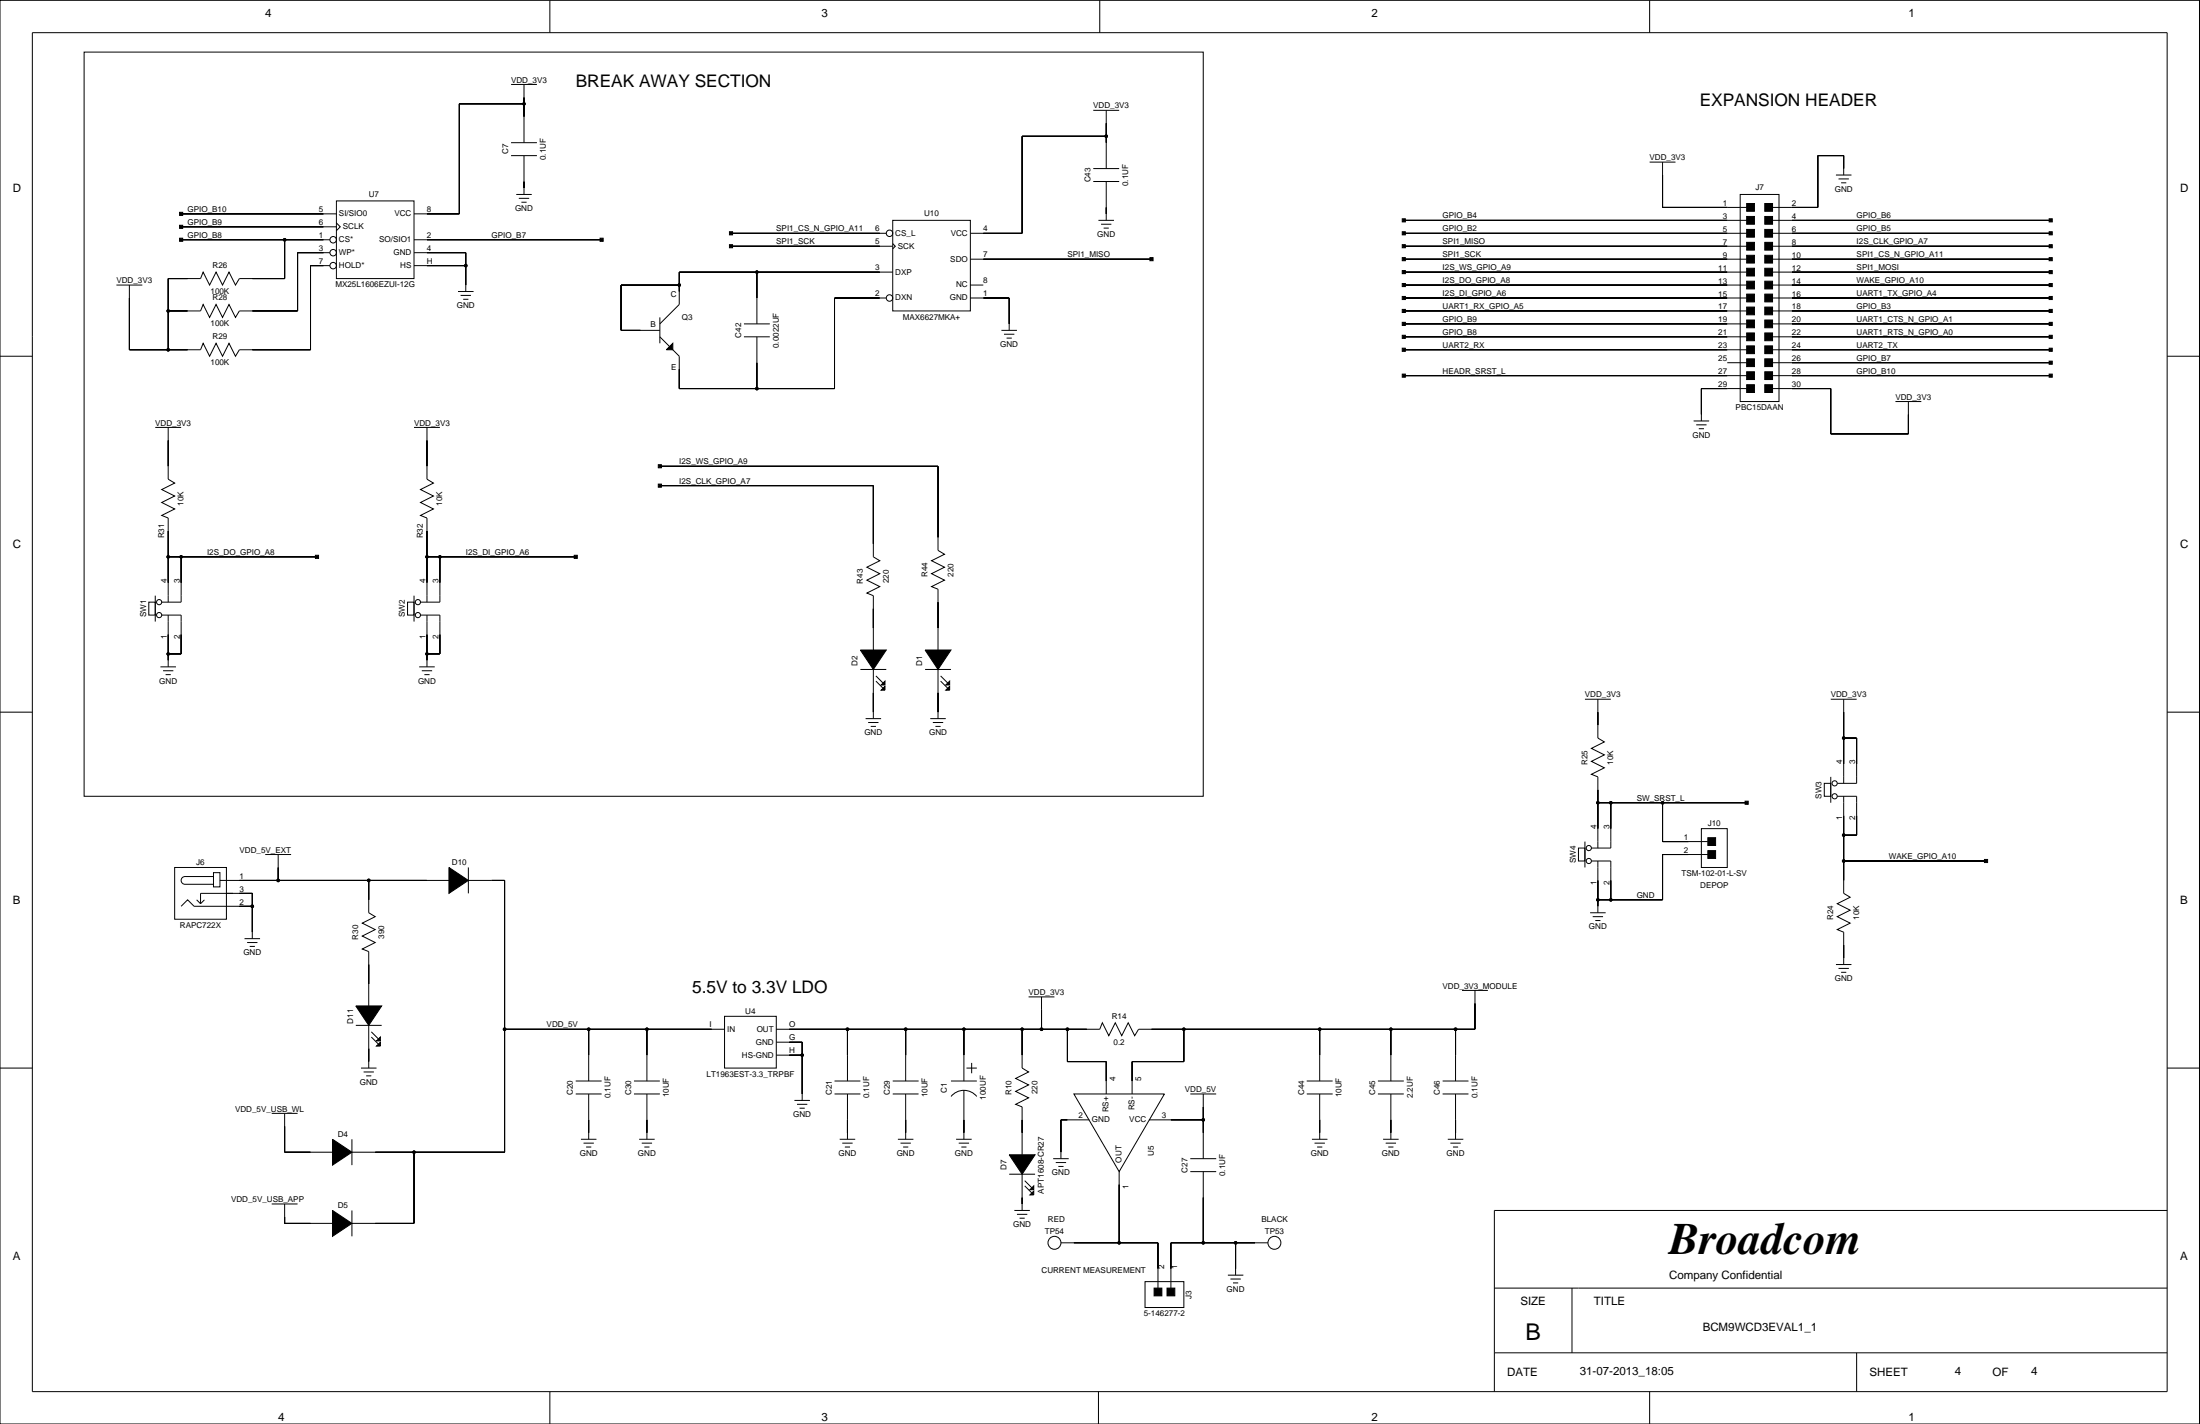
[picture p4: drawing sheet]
<svg xmlns="http://www.w3.org/2000/svg" width="432mm" height="279mm" viewBox="0 0 432 279" stroke-linecap="round" stroke-linejoin="round" font-family="sans-serif">
<g fill="none" stroke="#000" stroke-width=".2">
<path d="M0 .1h431.7v279.3h-431.7zM6.3 6.4h419.1v266.7h-419.1zM16.5 10.2h219.7v146h-219.7zM100.3 16.6h5.1M102.8 16.6v11.4M107.9 .1v6.3M215.9 .1v6.3M323.8 .1v6.3M66 39.4h15.3v15.3h-15.3zM100.3 30.5h5.1M100.3 28h5.1M101.3 38.2h3.1"/>
<path d="M101.8 38.9h2.1M102.3 39.7h1.1M102.8 20.4h-12.7v21.6h-8.8M102.8 30.5v7.7M214.6 35.6h5.1M214.6 33.1h5.1M214.6 21.6h5.1M217.1 26.7h-16.5v19.1h-10.1M217.1 21.6v11.5M217.1 35.6v7.6M323.8 31.8h5.1M326.3 31.8v8.9h16.5"/>
<path d="M341.6 38.2h7.6v40.6h-7.6zM360.3 34.3h3.1M360.9 35.1h2M361.4 35.9h1M361.9 34.3v-3.8h-5.1v10.2h-8.9M22.9 55.9h5M35.6 44.5h30.4M35.6 47h29.2M35.6 42h30.4M55.9 47v7.7h-8.9l-.8 1.2-1.3-2.5-1.2 2.5-1.3-2.5-1.3 2.5-1.2-2.5-.5 1.3h-6.4v13.9M64.8 49.6h-6.4v11.4h-11.4l-.8 1.3-1.3-2.6-1.2 2.6-1.3-2.6-1.3 2.6-1.2-2.6-.5 1.3h-6.4M64.8 52.1h-3.9v16.5h-13.9l-.8 1.3-1.3-2.5-1.2 2.5-1.3-2.5-1.3 2.5-1.2-2.5-.5 1.2h-14v-12.7"/>
<path d="M66 43.7l.8 .8-.8 .8M81.3 52.1h10.1M81.3 47h36.8M81.3 49.6h10.1v7.6M89.9 57.2h3M90.4 58h2M90.9 58.7h1M133.3 55.9h-11.4v8.9h7.6M143.5 45.8h30.5M143.5 48.3h31.7M148.6 53.4v10.1M174 58.5h-10.2v17.7h-30.5v-6.3l-3.8-3.8"/>
<path d="M175.2 43.2h15.3v17.8h-15.3zM175.2 47.8l.5 .5-.5 .5M175.2 53.4h-41.9v6.3l-3.8 3.8M190.5 55.9h2.5M190.5 58.5h7.6v6.3M190.5 50.9h35.5M215.6 43.2h3M216.1 44h2M216.6 44.8h1M275.5 55.9h67.3M275.5 45.8h67.3M275.5 58.5h67.3"/>
<path d="M275.5 48.3h67.3M275.5 50.9h67.3M275.5 53.4h67.3M275.5 43.2h67.3M347.9 55.9h54.6M347.9 45.8h54.6M347.9 58.5h54.6M347.9 48.3h54.6M347.9 50.9h54.6M347.9 53.4h54.6M347.9 43.2h54.6M0 69.9h6.3"/>
<path d="M129.5 62.3v5.1M146 63.5h5.1M146 66.1h5.1M148.6 66.1v10.1M196.6 64.8h3M197.1 65.6h2M197.6 66.3h1M275.5 61h67.3M275.5 63.5h67.3M275.5 66.1h67.3M275.5 68.6h67.3M275.5 73.7h67.3"/>
<path d="M339 71.2h3.8M342.8 76.2h-8.9v6.4M347.9 76.2h11.4v8.9h15.3v-6.3M347.9 61h54.6M347.9 63.5h54.6M347.9 66.1h54.6M347.9 68.6h54.6M347.9 71.2h54.6M347.9 73.7h54.6M372 78.8h5.1M425.4 69.9h6.3M30.5 83.9h5.1"/>
<path d="M33 83.9v10.1l1.3 .8-2.6 1.3 2.6 1.2-2.6 1.3 2.6 1.3-2.6 1.2 1.3 .5v16.5M81.3 83.9h5M83.8 83.9v10.1l1.3 .8-2.6 1.3 2.6 1.2-2.6 1.3 2.6 1.3-2.6 1.2 1.3 .5v16.5M129.5 95.3h41.9v14l1.3 .7-2.6 1.3 2.6 1.3-2.6 1.2 2.6 1.3-2.6 1.3 1.3 .5v10.6M129.5 91.5h54.6v16.5l1.3 .8-2.6 1.2 2.6 1.3-2.6 1.3 2.6 1.2-2.6 1.3 1.3 .5v11.9M332.4 82.6h3.1M332.9 83.4h2M333.4 84.1h1M29.2 118.1h1.3v2.6h-1.3zM30.5 116.9v5.1M33 109.3h29.2M35.6 109.3v8.8h-3.9"/>
<path d="M80 118.1h1.3v2.6h-1.3zM81.3 116.9v5.1M83.8 109.3h29.2M86.3 109.3v8.8h-3.8M0 139.7h6.3M31.5 130.8h3M31.7 120.7h3.9v7.6h-2.6M32 131.6h2M32.5 132.4h1M33 120.7v10.1M82.3 130.8h3M82.5 120.7h3.8v7.6h-2.5"/>
<path d="M82.8 131.6h2M83.3 132.4h1M83.8 120.7v10.1M168.9 131.4h5.1M171.4 131.4v9.6M171.9 132.6l1.5 1.5M171.9 133.6l1.5 1.6M181.6 131.4h5M184.1 131.4v9.6M184.6 132.6l1.5 1.5M184.6 133.6l1.5 1.6M311.1 137.2h5.1"/>
<path d="M313.6 137.2v7.6l1.3 .8-2.6 1.2 2.6 1.3-2.6 1.3 2.6 1.3-2.6 1.2 1.3 .5v14M359.3 137.2h5.1M361.9 137.2v16.5M425.4 139.7h6.3M169.9 141h3M170.4 141.8h2M170.9 142.5h1M182.6 141h3M183.1 141.8h2M183.6 142.5h1M313.6 157.5h29.2M316.2 157.5v8.9h-3.9"/>
<path d="M326.3 157.5v7.6h8.9M358.1 153.7h1.2v2.5h-1.2zM359.3 152.4v5.1M360.6 156.2h3.8v7.7h-2.5M361.9 156.2v19.1l1.2 .7-2.5 1.3 2.5 1.3-2.5 1.3 2.5 1.2-2.5 1.3 1.3 .5v6.4M361.9 144.8h2.5v8.9h-3.8M34.3 170.2h10.1v10.2h-10.1zM35.6 177.8l1.2-1.2 1.3 1.2h11.4M38.6 176.6l.8 .7M39.4 177.3v-2h10.1v8.9M40.1 176.6l-.7 .7M41.9 171.2h1.3v2.8h-1.3z"/>
<path d="M41.9 172h-5.6a.76 .76 0 0 0-.7 .7 .76 .76 0 0 0 .7 .8h5.6M43.2 172.7h44.9M52.1 167.7h5M54.6 167.7v5M72.4 172.7v6.4l1.2 .8-2.5 1.2 2.5 1.3-2.5 1.3 2.5 1.2-2.5 1.3 1.3 .5v10.7M91.9 172.7h7.1v53.4h-29.9M91.9 170.2v5.1M309.8 166.4h1.3v2.5h-1.3zM311.1 165.1v5.1M312.1 179.1h3M312.3 168.9h3.9v7.7M312.6 179.9h2"/>
<path d="M313.6 168.9v10.2M333.9 162.6h5.1v7.6h-5.1zM335.2 167.7h-8.9v8.9h-12.7M361.9 168.9h27.9M48 184.2h3M48.5 184.9h2M49 185.7h1M142.2 199.4h10.2v10.2h-10.2zM201.9 195.6h5.1M204.4 195.6v6.3M287 194.3h5M289.5 194.3v7.6h-66l-.8 1.3-1.3-2.5-1.2 2.5-1.3-2.5-1.3 2.5-1.2-2.5-.5 1.2h-63.5"/>
<path d="M313.1 180.6h1M360.3 189.3h3.1M360.9 190h2M361.4 190.8h1M0 209.6h6.3M53.3 218.5h5.1M55.9 218.5v7.6h9.4M69.8 201.2h5.1M70.8 209.6h3.1M71.4 210.3h2M71.9 211.1h1M72.4 201.2v8.4"/>
<path d="M72.9 202.5l1.5 1.5M72.9 203.5l1.5 1.5M99 201.9h43.2M113 214.6h5.1M113 212.1h5.1M115.5 201.9v10.2M115.5 214.6v8.9M124.4 214.6h5.1M124.4 212.1h5.1M127 201.9v10.2M127 214.6v8.9M152.4 207h5"/>
<path d="M152.4 204.5h5v11.4M155.9 215.9h3.1M156.4 216.7h2.1M156.9 217.4h1.1M163.8 214.6h5.1M163.8 212.1h5.1M166.3 201.9v10.2M166.3 214.6v8.9M175.2 214.6h5.1M175.2 212.1h5.1M177.8 201.9v10.2M177.8 214.6v8.9"/>
<path d="M186.6 212.1h5.1M186.7 215.1a3.3 3.3 0 0 1 5 0M189.2 201.9v10.2M189.2 213.9v9.6M189.7 209.6h2M190.7 208.6v2M200.6 201.9v7.7l1.3 .7-2.6 1.3 2.6 1.3-2.6 1.2 2.6 1.3-2.6 1.3 1.3 .5v9.4M209.5 201.9v6.4h7.6v6.3M210.8 214.6h17.7l-8.8 15.3zM213.8 219.7h-5.6v7.6M225.5 219.7h10.7M232.4 201.9v6.4h-10.2v6.3"/>
<path d="M233.6 214.6h5.1M236.2 214.6v12.7M256.5 214.6h5.1M256.5 212.1h5.1M259 201.9v10.2M259 214.6v8.9M270.4 214.6h5.1M270.4 212.1h5.1M273 201.9v10.2M273 214.6v8.9M283.1 214.6h5.1M283.1 212.1h5.1"/>
<path d="M285.7 201.9v10.2M285.7 214.6v8.9M425.4 209.6h6.3M53.3 236.2h5.1M55.9 236.2v3.8h9.4M69.1 223.5v5.1M69.1 237.5v5.1M81.3 226.1v13.9h-12.2M114 223.5h3.1M114.5 224.3h2.1M115 225.1h1.1M125.4 223.5h3.1"/>
<path d="M126 224.3h2M126.5 225.1h1M164.8 223.5h3.1M165.3 224.3h2M165.8 225.1h1M176.2 223.5h3.1M176.7 224.3h2.1M177.3 225.1h1M187.7 223.5h3M188.2 224.3h2M188.7 225.1h1M198.1 230.4h5.1"/>
<path d="M199.1 237.5h3M199.6 238.3h2M200.1 239h1M200.6 230.4v7.1M201.1 231.7l1.5 1.5M201.1 232.7l1.5 1.5M206.7 227.3h3.1M207.2 228.1h2M207.7 228.9h1M219.7 229.9v13.9M233.6 227.3h5.1M233.6 229.9h5.1"/>
<path d="M236.2 229.9v13.9M257.5 223.5h3M258 224.3h2M258.5 225.1h1M271.5 223.5h3M272 224.3h2M272.5 225.1h1M284.2 223.5h3M284.7 224.3h2M285.2 225.1h1M425.4 237.5h-132.1v35.6M203.2 243.8h.1"/>
<path d="M204.4 243.8h.1M205.7 246.4h.1M207 245.1h.1M207 243.8h.1M208.2 243.8h19.1v8.9M224.7 251.5h7.7v5h-7.7zM241 250.2h3M241.5 251h2M242 251.7h1M242.5 243.8v6.4M248.9 243.8h-19.1v8.9M250.1 245.1h.1"/>
<path d="M250.1 243.8h.1M251.4 246.4h.1M252.7 243.8h.1M253.9 243.8h.1M293.3 252.7h132.1M308.5 252.7v12.7M107.9 273.1v6.3M215.6 273.1v6.3M293.3 265.4h132.1M323.8 273.1v6.3M364.4 265.4v7.7"/>
<circle cx="102.8" cy="20.4" r=".25"/>
<circle cx="217.1" cy="26.7" r=".25"/>
<circle cx="55.9" cy="47" r=".25"/>
<circle cx="65.4" cy="47" r=".63"/>
<circle cx="65.4" cy="52.1" r=".63"/>
<circle cx="65.4" cy="49.6" r=".63"/>
<circle cx="91.4" cy="52.1" r=".25"/>
<circle cx="133.3" cy="55.9" r=".25"/>
<circle cx="148.6" cy="53.4" r=".25"/>
<circle cx="174.6" cy="58.5" r=".63"/>
<circle cx="174.6" cy="45.8" r=".63"/>
<circle cx="33" cy="68.6" r=".25"/>
<circle cx="33" cy="61" r=".25"/>
<circle cx="148.6" cy="76.2" r=".25"/>
<circle cx="31.2" cy="118.1" r=".51"/>
<circle cx="33" cy="109.3" r=".25"/>
<circle cx="35.6" cy="109.3" r=".25"/>
<circle cx="82" cy="118.1" r=".51"/>
<circle cx="83.8" cy="109.3" r=".25"/>
<circle cx="86.3" cy="109.3" r=".25"/>
<circle cx="31.2" cy="120.7" r=".51"/>
<circle cx="33" cy="128.3" r=".25"/>
<circle cx="82" cy="120.7" r=".51"/>
<circle cx="83.8" cy="128.3" r=".25"/>
<circle cx="313.6" cy="157.5" r=".25"/>
<circle cx="316.2" cy="157.5" r=".25"/>
<circle cx="326.3" cy="157.5" r=".25"/>
<circle cx="360.1" cy="156.2" r=".51"/>
<circle cx="360.1" cy="153.7" r=".51"/>
<circle cx="361.9" cy="144.8" r=".25"/>
<circle cx="49.5" cy="177.8" r=".25"/>
<circle cx="54.6" cy="172.7" r=".25"/>
<circle cx="72.4" cy="172.7" r=".25"/>
<circle cx="311.8" cy="166.4" r=".51"/>
<circle cx="311.8" cy="168.9" r=".51"/>
<circle cx="313.6" cy="176.6" r=".25"/>
<circle cx="316.2" cy="176.6" r=".25"/>
<circle cx="361.9" cy="168.9" r=".25"/>
<circle cx="361.9" cy="163.9" r=".25"/>
<circle cx="99" cy="201.9" r=".25"/>
<circle cx="115.5" cy="201.9" r=".25"/>
<circle cx="127" cy="201.9" r=".25"/>
<circle cx="157.4" cy="207" r=".25"/>
<circle cx="166.3" cy="201.9" r=".25"/>
<circle cx="177.8" cy="201.9" r=".25"/>
<circle cx="189.2" cy="201.9" r=".25"/>
<circle cx="200.6" cy="201.9" r=".25"/>
<circle cx="204.4" cy="201.9" r=".25"/>
<circle cx="209.5" cy="201.9" r=".25"/>
<circle cx="232.4" cy="201.9" r=".25"/>
<circle cx="236.2" cy="219.7" r=".25"/>
<circle cx="259" cy="201.9" r=".25"/>
<circle cx="273" cy="201.9" r=".25"/>
<circle cx="285.7" cy="201.9" r=".25"/>
<circle cx="81.3" cy="226.1" r=".25"/>
<circle cx="207" cy="243.8" r="1.27"/>
<circle cx="219.7" cy="243.8" r=".25"/>
<circle cx="236.2" cy="243.8" r=".25"/>
<circle cx="242.5" cy="243.8" r=".25"/>
<circle cx="250.1" cy="243.8" r="1.27"/>
</g>
<g fill="#000" stroke="#000" stroke-width=".2">
<path d="M102.8 19.1v1.3z" fill-rule="evenodd"/>
<path d="M90.1 20.4v21.6z" fill-rule="evenodd"/>
<path d="M102.8 20.4v2.5z" fill-rule="evenodd"/>
<path d="M90.1 20.4h12.7z" fill-rule="evenodd"/>
<path d="M102.8 35.6v1.3z" fill-rule="evenodd"/>
<path d="M200.6 26.7v19.1z" fill-rule="evenodd"/>
<path d="M217.1 26.7v1.3z" fill-rule="evenodd"/>
<path d="M200.6 26.7h16.5z" fill-rule="evenodd"/>
<path d="M217.1 24.2v2.5z" fill-rule="evenodd"/>
<path d="M326.3 34.3v6.4z" fill-rule="evenodd"/>
<path d="M356.8 30.5v10.2z" fill-rule="evenodd"/>
<path d="M356.8 30.5h5.1z" fill-rule="evenodd"/>
<path d="M361.9 30.5v2.6z" fill-rule="evenodd"/>
<path d="M25.4 58.5v10.1z" fill-rule="evenodd"/>
<path d="M33 54.7v6.3z" fill-rule="evenodd"/>
<path d="M35.2 46.7h.7v.6h-.7z" fill-rule="evenodd"/>
<path d="M35.2 44.2h.7v.6h-.7z" fill-rule="evenodd"/>
<path d="M35.2 41.7h.7v.6h-.7z" fill-rule="evenodd"/>
<path d="M33 54.7h3.8z" fill-rule="evenodd"/>
<path d="M55.9 47v7.7z" fill-rule="evenodd"/>
<path d="M49.5 54.7h6.4z" fill-rule="evenodd"/>
<path d="M35.6 47h20.3z" fill-rule="evenodd"/>
<path d="M58.4 49.6v11.4z" fill-rule="evenodd"/>
<path d="M60.9 52.1v16.5z" fill-rule="evenodd"/>
<path d="M60.9 52.1h2.6z" fill-rule="evenodd"/>
<path d="M58.4 49.6h5.1z" fill-rule="evenodd"/>
<path d="M55.9 47h7.6z" fill-rule="evenodd"/>
<path d="M35.6 44.5h27.9z" fill-rule="evenodd"/>
<path d="M35.6 42h27.9z" fill-rule="evenodd"/>
<path d="M83.8 42h6.3z" fill-rule="evenodd"/>
<path d="M83.8 49.6h7.6z" fill-rule="evenodd"/>
<path d="M91.4 49.6v2.5z" fill-rule="evenodd"/>
<path d="M83.8 52.1h7.6z" fill-rule="evenodd"/>
<path d="M91.4 52.1v3.8z" fill-rule="evenodd"/>
<path d="M117.8 46.7h.6v.6h-.6z" fill-rule="evenodd"/>
<path d="M83.8 47h34.3z" fill-rule="evenodd"/>
<path d="M121.9 55.9v8.9z" fill-rule="evenodd"/>
<path d="M121.9 55.9h11.4z" fill-rule="evenodd"/>
<path d="M133.3 55.9v1.3z" fill-rule="evenodd"/>
<path d="M133.3 53.4v2.5z" fill-rule="evenodd"/>
<path d="M143.2 45.5h.6v.6h-.6z" fill-rule="evenodd"/>
<path d="M143.2 48h.6v.6h-.6z" fill-rule="evenodd"/>
<path d="M148.6 53.4v5.1z" fill-rule="evenodd"/>
<path d="M133.3 53.4h15.3z" fill-rule="evenodd"/>
<path d="M163.8 58.5v17.7z" fill-rule="evenodd"/>
<path d="M148.6 53.4h24.1z" fill-rule="evenodd"/>
<path d="M163.8 58.5h8.9z" fill-rule="evenodd"/>
<path d="M143.5 45.8h29.2z" fill-rule="evenodd"/>
<path d="M143.5 48.3h29.2z" fill-rule="evenodd"/>
<path d="M193 58.5h5.1z" fill-rule="evenodd"/>
<path d="M198.1 58.5v5z" fill-rule="evenodd"/>
<path d="M193 45.8h7.6z" fill-rule="evenodd"/>
<path d="M217.1 40.7v1.3z" fill-rule="evenodd"/>
<path d="M225.7 50.5h.6v.7h-.6z" fill-rule="evenodd"/>
<path d="M193 50.9h33z" fill-rule="evenodd"/>
<path d="M275.2 55.6h.6v.6h-.6z" fill-rule="evenodd"/>
<path d="M275.2 45.5h.6v.6h-.6z" fill-rule="evenodd"/>
<path d="M275.2 42.9h.6v.6h-.6z" fill-rule="evenodd"/>
<path d="M275.2 50.5h.6v.7h-.6z" fill-rule="evenodd"/>
<path d="M275.2 48h.6v.6h-.6z" fill-rule="evenodd"/>
<path d="M275.2 53.1h.6v.6h-.6z" fill-rule="evenodd"/>
<path d="M275.2 58.2h.6v.6h-.6z" fill-rule="evenodd"/>
<path d="M326.3 40.7h12.7z" fill-rule="evenodd"/>
<path d="M275.5 55.9h63.5z" fill-rule="evenodd"/>
<path d="M275.5 45.8h63.5z" fill-rule="evenodd"/>
<path d="M275.5 43.2h63.5z" fill-rule="evenodd"/>
<path d="M275.5 50.9h63.5z" fill-rule="evenodd"/>
<path d="M275.5 48.3h63.5z" fill-rule="evenodd"/>
<path d="M275.5 53.4h63.5z" fill-rule="evenodd"/>
<path d="M275.5 58.5h63.5z" fill-rule="evenodd"/>
<path d="M342.8 57.7h1.5v1.5h-1.5z" fill-rule="evenodd"/>
<path d="M342.8 55.2h1.5v1.5h-1.5z" fill-rule="evenodd"/>
<path d="M342.8 52.6h1.5v1.6h-1.5z" fill-rule="evenodd"/>
<path d="M342.8 50.1h1.5v1.5h-1.5z" fill-rule="evenodd"/>
<path d="M342.8 45h1.5v1.5h-1.5z" fill-rule="evenodd"/>
<path d="M342.8 47.6h1.5v1.5h-1.5z" fill-rule="evenodd"/>
<path d="M342.8 39.9h1.5v1.6h-1.5z" fill-rule="evenodd"/>
<path d="M342.8 42.5h1.5v1.5h-1.5z" fill-rule="evenodd"/>
<path d="M346.4 57.7h1.5v1.5h-1.5z" fill-rule="evenodd"/>
<path d="M346.4 55.2h1.5v1.5h-1.5z" fill-rule="evenodd"/>
<path d="M346.4 52.6h1.5v1.6h-1.5z" fill-rule="evenodd"/>
<path d="M346.4 50.1h1.5v1.5h-1.5z" fill-rule="evenodd"/>
<path d="M346.4 45h1.5v1.5h-1.5z" fill-rule="evenodd"/>
<path d="M346.4 47.6h1.5v1.5h-1.5z" fill-rule="evenodd"/>
<path d="M346.4 39.9h1.5v1.6h-1.5z" fill-rule="evenodd"/>
<path d="M346.4 42.5h1.5v1.5h-1.5z" fill-rule="evenodd"/>
<path d="M351.7 40.7h5.1z" fill-rule="evenodd"/>
<path d="M402.2 58.2h.6v.6h-.6z" fill-rule="evenodd"/>
<path d="M402.2 45.5h.6v.6h-.6z" fill-rule="evenodd"/>
<path d="M402.2 42.9h.6v.6h-.6z" fill-rule="evenodd"/>
<path d="M402.2 53.1h.6v.6h-.6z" fill-rule="evenodd"/>
<path d="M402.2 50.5h.6v.7h-.6z" fill-rule="evenodd"/>
<path d="M402.2 55.6h.6v.6h-.6z" fill-rule="evenodd"/>
<path d="M402.2 48h.6v.6h-.6z" fill-rule="evenodd"/>
<path d="M351.7 58.5h50.8z" fill-rule="evenodd"/>
<path d="M351.7 45.8h50.8z" fill-rule="evenodd"/>
<path d="M351.7 43.2h50.8z" fill-rule="evenodd"/>
<path d="M351.7 53.4h50.8z" fill-rule="evenodd"/>
<path d="M351.7 50.9h50.8z" fill-rule="evenodd"/>
<path d="M351.7 55.9h50.8z" fill-rule="evenodd"/>
<path d="M351.7 48.3h50.8z" fill-rule="evenodd"/>
<path d="M25.4 68.6h7.6z" fill-rule="evenodd"/>
<path d="M33 61v7.6z" fill-rule="evenodd"/>
<path d="M33 68.6h3.8z" fill-rule="evenodd"/>
<path d="M33 61h3.8z" fill-rule="evenodd"/>
<path d="M49.5 61h8.9z" fill-rule="evenodd"/>
<path d="M49.5 68.6h11.4z" fill-rule="evenodd"/>
<path d="M121.9 64.8h3.8z" fill-rule="evenodd"/>
<path d="M132.1 67.4v1.2h-1.3z" fill-rule="evenodd"/>
<path d="M133.3 72.4v3.8z" fill-rule="evenodd"/>
<path d="M148.6 71.2v5z" fill-rule="evenodd"/>
<path d="M133.3 76.2h15.3z" fill-rule="evenodd"/>
<path d="M148.6 76.2h15.2z" fill-rule="evenodd"/>
<path d="M275.2 60.7h.6v.6h-.6z" fill-rule="evenodd"/>
<path d="M275.2 65.8h.6v.6h-.6z" fill-rule="evenodd"/>
<path d="M275.2 63.2h.6v.7h-.6z" fill-rule="evenodd"/>
<path d="M275.2 73.4h.6v.6h-.6z" fill-rule="evenodd"/>
<path d="M275.2 68.3h.6v.6h-.6z" fill-rule="evenodd"/>
<path d="M333.9 76.2v5.1z" fill-rule="evenodd"/>
<path d="M333.9 76.2h5.1z" fill-rule="evenodd"/>
<path d="M275.5 61h63.5z" fill-rule="evenodd"/>
<path d="M275.5 66.1h63.5z" fill-rule="evenodd"/>
<path d="M275.5 63.5h63.5z" fill-rule="evenodd"/>
<path d="M275.5 73.7h63.5z" fill-rule="evenodd"/>
<path d="M275.5 68.6h63.5z" fill-rule="evenodd"/>
<path d="M342.8 75.5h1.5v1.5h-1.5z" fill-rule="evenodd"/>
<path d="M342.8 72.9h1.5v1.6h-1.5z" fill-rule="evenodd"/>
<path d="M342.8 70.4h1.5v1.5h-1.5z" fill-rule="evenodd"/>
<path d="M342.8 67.9h1.5v1.5h-1.5z" fill-rule="evenodd"/>
<path d="M342.8 65.3h1.5v1.6h-1.5z" fill-rule="evenodd"/>
<path d="M342.8 62.8h1.5v1.5h-1.5z" fill-rule="evenodd"/>
<path d="M342.8 60.2h1.5v1.6h-1.5z" fill-rule="evenodd"/>
<path d="M346.4 75.5h1.5v1.5h-1.5z" fill-rule="evenodd"/>
<path d="M346.4 72.9h1.5v1.6h-1.5z" fill-rule="evenodd"/>
<path d="M346.4 70.4h1.5v1.5h-1.5z" fill-rule="evenodd"/>
<path d="M346.4 67.9h1.5v1.5h-1.5z" fill-rule="evenodd"/>
<path d="M346.4 65.3h1.5v1.6h-1.5z" fill-rule="evenodd"/>
<path d="M346.4 62.8h1.5v1.5h-1.5z" fill-rule="evenodd"/>
<path d="M346.4 60.2h1.5v1.6h-1.5z" fill-rule="evenodd"/>
<path d="M351.7 76.2h7.6z" fill-rule="evenodd"/>
<path d="M359.3 76.2v8.9z" fill-rule="evenodd"/>
<path d="M402.2 68.3h.6v.6h-.6z" fill-rule="evenodd"/>
<path d="M402.2 70.9h.6v.6h-.6z" fill-rule="evenodd"/>
<path d="M402.2 73.4h.6v.6h-.6z" fill-rule="evenodd"/>
<path d="M402.2 60.7h.6v.6h-.6z" fill-rule="evenodd"/>
<path d="M402.2 63.2h.6v.7h-.6z" fill-rule="evenodd"/>
<path d="M402.2 65.8h.6v.6h-.6z" fill-rule="evenodd"/>
<path d="M351.7 68.6h50.8z" fill-rule="evenodd"/>
<path d="M351.7 71.2h50.8z" fill-rule="evenodd"/>
<path d="M351.7 73.7h50.8z" fill-rule="evenodd"/>
<path d="M351.7 61h50.8z" fill-rule="evenodd"/>
<path d="M351.7 63.5h50.8z" fill-rule="evenodd"/>
<path d="M351.7 66.1h50.8z" fill-rule="evenodd"/>
<path d="M33 86.4v5.1z" fill-rule="evenodd"/>
<path d="M83.8 86.4v5.1z" fill-rule="evenodd"/>
<path d="M129.2 91.2h.6v.6h-.6z" fill-rule="evenodd"/>
<path d="M129.2 95h.6v.6h-.6z" fill-rule="evenodd"/>
<path d="M171.4 95.3v11.4z" fill-rule="evenodd"/>
<path d="M129.5 95.3h41.9z" fill-rule="evenodd"/>
<path d="M184.1 91.5v13.9z" fill-rule="evenodd"/>
<path d="M129.5 91.5h54.6z" fill-rule="evenodd"/>
<path d="M374.6 81.3v3.8z" fill-rule="evenodd"/>
<path d="M359.3 85.1h15.3z" fill-rule="evenodd"/>
<path d="M33 104.2v5.1z" fill-rule="evenodd"/>
<path d="M33 109.3v5z" fill-rule="evenodd"/>
<path d="M33 109.3h2.6z" fill-rule="evenodd"/>
<path d="M35.6 109.3v5z" fill-rule="evenodd"/>
<path d="M61.9 109h.6v.6h-.6z" fill-rule="evenodd"/>
<path d="M35.6 109.3h26.6z" fill-rule="evenodd"/>
<path d="M83.8 104.2v5.1z" fill-rule="evenodd"/>
<path d="M83.8 109.3v5z" fill-rule="evenodd"/>
<path d="M86.3 109.3v5z" fill-rule="evenodd"/>
<path d="M83.8 109.3h2.5z" fill-rule="evenodd"/>
<path d="M112.7 109h.6v.6h-.6z" fill-rule="evenodd"/>
<path d="M86.3 109.3h26.7z" fill-rule="evenodd"/>
<path d="M171.4 119.4v3.8z" fill-rule="evenodd"/>
<path d="M184.1 118.1v5.1z" fill-rule="evenodd"/>
<path d="M33 124.5v3.8z" fill-rule="evenodd"/>
<path d="M33 128.3v1.3z" fill-rule="evenodd"/>
<path d="M33 128.3h2.6z" fill-rule="evenodd"/>
<path d="M35.6 124.5v3.8z" fill-rule="evenodd"/>
<path d="M83.8 124.5v3.8z" fill-rule="evenodd"/>
<path d="M83.8 128.3v1.3z" fill-rule="evenodd"/>
<path d="M86.3 124.5v3.8z" fill-rule="evenodd"/>
<path d="M83.8 128.3h2.5z" fill-rule="evenodd"/>
<path d="M168.9 127.5h5.1l-2.6 3.9z" fill-rule="evenodd"/>
<path d="M171.4 135.9v3.8z" fill-rule="evenodd"/>
<path d="M172.9 135.4l.8-.7v.7z" fill-rule="evenodd"/>
<path d="M172.9 134.4l.8-.8v.8z" fill-rule="evenodd"/>
<path d="M181.6 127.5h5l-2.5 3.9z" fill-rule="evenodd"/>
<path d="M184.1 135.9v3.8z" fill-rule="evenodd"/>
<path d="M186.4 134.7v.7h-.8z" fill-rule="evenodd"/>
<path d="M186.4 133.6v.8h-.8z" fill-rule="evenodd"/>
<path d="M313.6 139.7v2.6z" fill-rule="evenodd"/>
<path d="M361.9 139.7v5.1z" fill-rule="evenodd"/>
<path d="M313.6 155v2.5z" fill-rule="evenodd"/>
<path d="M313.6 157.5v5.1z" fill-rule="evenodd"/>
<path d="M313.6 157.5h2.6z" fill-rule="evenodd"/>
<path d="M316.2 157.5v5.1z" fill-rule="evenodd"/>
<path d="M326.3 157.5v7.6z" fill-rule="evenodd"/>
<path d="M316.2 157.5h10.1z" fill-rule="evenodd"/>
<path d="M342.5 157.2h.6v.6h-.6z" fill-rule="evenodd"/>
<path d="M326.3 157.5h16.5z" fill-rule="evenodd"/>
<path d="M361.9 144.8v5.1z" fill-rule="evenodd"/>
<path d="M364.4 144.8v5.1z" fill-rule="evenodd"/>
<path d="M361.9 144.8h2.5z" fill-rule="evenodd"/>
<path d="M47 175.3h2.5z" fill-rule="evenodd"/>
<path d="M49.5 175.3v2.5z" fill-rule="evenodd"/>
<path d="M47 177.8h2.5z" fill-rule="evenodd"/>
<path d="M49.5 177.8v5.1z" fill-rule="evenodd"/>
<path d="M47 172.7h7.6z" fill-rule="evenodd"/>
<path d="M54.6 170.2v2.5z" fill-rule="evenodd"/>
<path d="M72.4 172.7v3.9z" fill-rule="evenodd"/>
<path d="M54.6 172.7h17.8z" fill-rule="evenodd"/>
<path d="M72.4 172.7h11.4z" fill-rule="evenodd"/>
<path d="M88.1 170.2l3.8 2.5-3.8 2.6z" fill-rule="evenodd"/>
<path d="M96.5 172.7h2.5z" fill-rule="evenodd"/>
<path d="M99 172.7v29.2z" fill-rule="evenodd"/>
<path d="M313.6 176.6v1.2z" fill-rule="evenodd"/>
<path d="M313.6 172.7v3.9z" fill-rule="evenodd"/>
<path d="M316.2 172.7v3.9z" fill-rule="evenodd"/>
<path d="M313.6 176.6h2.6z" fill-rule="evenodd"/>
<path d="M326.3 167.7v8.9z" fill-rule="evenodd"/>
<path d="M316.2 176.6h10.1z" fill-rule="evenodd"/>
<path d="M326.3 167.7h5.1z" fill-rule="evenodd"/>
<path d="M326.3 165.1h5.1z" fill-rule="evenodd"/>
<path d="M335.2 166.9h1.5v1.5h-1.5z" fill-rule="evenodd"/>
<path d="M335.2 164.4h1.5v1.5h-1.5z" fill-rule="evenodd"/>
<path d="M361.9 168.9v3.8z" fill-rule="evenodd"/>
<path d="M361.9 163.9v5z" fill-rule="evenodd"/>
<path d="M361.9 160v3.9z" fill-rule="evenodd"/>
<path d="M361.9 163.9h2.5z" fill-rule="evenodd"/>
<path d="M364.4 160v3.9z" fill-rule="evenodd"/>
<path d="M389.5 168.6h.6v.6h-.6z" fill-rule="evenodd"/>
<path d="M361.9 168.9h27.9z" fill-rule="evenodd"/>
<path d="M69.8 197.4h5.1l-2.5 3.8z" fill-rule="evenodd"/>
<path d="M72.4 189.3v3.8z" fill-rule="evenodd"/>
<path d="M204.4 198.1v3.8z" fill-rule="evenodd"/>
<path d="M289.5 196.9v5z" fill-rule="evenodd"/>
<path d="M361.9 185.4v2.6z" fill-rule="evenodd"/>
<path d="M72.4 205.8v2.5z" fill-rule="evenodd"/>
<path d="M74.7 204.5v.7h-.8z" fill-rule="evenodd"/>
<path d="M73.9 204.2l.8-.7v.7z" fill-rule="evenodd"/>
<path d="M99 201.9v24.2z" fill-rule="evenodd"/>
<path d="M115.5 219.7v2.6z" fill-rule="evenodd"/>
<path d="M115.5 201.9v5.1z" fill-rule="evenodd"/>
<path d="M99 201.9h16.5z" fill-rule="evenodd"/>
<path d="M127 219.7v2.6z" fill-rule="evenodd"/>
<path d="M127 201.9v5.1z" fill-rule="evenodd"/>
<path d="M115.5 201.9h11.5z" fill-rule="evenodd"/>
<path d="M127 201.9h12.7z" fill-rule="evenodd"/>
<path d="M154.9 204.5h2.5z" fill-rule="evenodd"/>
<path d="M157.4 204.5v2.5z" fill-rule="evenodd"/>
<path d="M154.9 207h2.5z" fill-rule="evenodd"/>
<path d="M157.4 207v7.6z" fill-rule="evenodd"/>
<path d="M154.9 201.9h11.4z" fill-rule="evenodd"/>
<path d="M166.3 201.9v5.1z" fill-rule="evenodd"/>
<path d="M166.3 219.7v2.6z" fill-rule="evenodd"/>
<path d="M177.8 201.9v5.1z" fill-rule="evenodd"/>
<path d="M166.3 201.9h11.5z" fill-rule="evenodd"/>
<path d="M177.8 219.7v2.6z" fill-rule="evenodd"/>
<path d="M189.2 201.9v5.1z" fill-rule="evenodd"/>
<path d="M177.8 201.9h11.4z" fill-rule="evenodd"/>
<path d="M189.2 219.7v2.6z" fill-rule="evenodd"/>
<path d="M189.2 201.9h11.4z" fill-rule="evenodd"/>
<path d="M200.6 201.9v5.1z" fill-rule="evenodd"/>
<path d="M200.6 219.7v2.6z" fill-rule="evenodd"/>
<path d="M200.6 201.9h3.8z" fill-rule="evenodd"/>
<path d="M208.2 219.7v6.4z" fill-rule="evenodd"/>
<path d="M209.5 201.9v6.4z" fill-rule="evenodd"/>
<path d="M204.4 201.9h5.1z" fill-rule="evenodd"/>
<path d="M208.2 219.7h1.3z" fill-rule="evenodd"/>
<path d="M209.5 201.9h3.8z" fill-rule="evenodd"/>
<path d="M217.1 208.3v3.8z" fill-rule="evenodd"/>
<path d="M209.5 208.3h7.6z" fill-rule="evenodd"/>
<path d="M222.2 208.3v3.8z" fill-rule="evenodd"/>
<path d="M222.2 208.3h10.2z" fill-rule="evenodd"/>
<path d="M232.4 201.9v6.4z" fill-rule="evenodd"/>
<path d="M226 201.9h6.4z" fill-rule="evenodd"/>
<path d="M236.2 219.7v2.6z" fill-rule="evenodd"/>
<path d="M229.8 219.7h6.4z" fill-rule="evenodd"/>
<path d="M236.2 217.2v2.5z" fill-rule="evenodd"/>
<path d="M259 219.7v2.6z" fill-rule="evenodd"/>
<path d="M259 201.9v5.1z" fill-rule="evenodd"/>
<path d="M232.4 201.9h26.6z" fill-rule="evenodd"/>
<path d="M273 219.7v2.6z" fill-rule="evenodd"/>
<path d="M273 201.9v5.1z" fill-rule="evenodd"/>
<path d="M259 201.9h14z" fill-rule="evenodd"/>
<path d="M285.7 219.7v2.6z" fill-rule="evenodd"/>
<path d="M285.7 201.9v5.1z" fill-rule="evenodd"/>
<path d="M273 201.9h12.7z" fill-rule="evenodd"/>
<path d="M285.7 201.9h3.8z" fill-rule="evenodd"/>
<path d="M55.9 221v5.1z" fill-rule="evenodd"/>
<path d="M55.9 238.8v1.2z" fill-rule="evenodd"/>
<path d="M55.9 226.1h5z" fill-rule="evenodd"/>
<path d="M65.3 223.5l3.8 2.6-3.8 2.5z" fill-rule="evenodd"/>
<path d="M65.3 237.5l3.8 2.5-3.8 2.6z" fill-rule="evenodd"/>
<path d="M73.6 226.1h7.7z" fill-rule="evenodd"/>
<path d="M81.3 226.1v13.9z" fill-rule="evenodd"/>
<path d="M81.3 226.1h17.7z" fill-rule="evenodd"/>
<path d="M198.1 226.6h5.1l-2.6 3.8z" fill-rule="evenodd"/>
<path d="M200.6 235v1.2z" fill-rule="evenodd"/>
<path d="M202.1 234.5l.8-.8v.8z" fill-rule="evenodd"/>
<path d="M202.9 232.7v.7h-.8z" fill-rule="evenodd"/>
<path d="M219.7 232.4v11.4z" fill-rule="evenodd"/>
<path d="M236.2 235v8.8z" fill-rule="evenodd"/>
<path d="M55.9 240h5z" fill-rule="evenodd"/>
<path d="M73.6 240h7.7z" fill-rule="evenodd"/>
<path d="M210.8 243.8h8.9z" fill-rule="evenodd"/>
<path d="M226.5 252.7h1.5v1.6h-1.5z" fill-rule="evenodd"/>
<path d="M227.3 243.8v5.1z" fill-rule="evenodd"/>
<path d="M219.7 243.8h7.6z" fill-rule="evenodd"/>
<path d="M229.1 252.7h1.5v1.6h-1.5z" fill-rule="evenodd"/>
<path d="M229.8 243.8v5.1z" fill-rule="evenodd"/>
<path d="M229.8 243.8h6.4z" fill-rule="evenodd"/>
<path d="M242.5 243.8v5.1z" fill-rule="evenodd"/>
<path d="M236.2 243.8h6.3z" fill-rule="evenodd"/>
<path d="M242.5 243.8h3.8z" fill-rule="evenodd"/>
<circle cx="102.8" cy="20.4" r=".25"/>
<circle cx="217.1" cy="26.7" r=".25"/>
<circle cx="55.9" cy="47" r=".25"/>
<circle cx="91.4" cy="52.1" r=".25"/>
<circle cx="133.3" cy="55.9" r=".25"/>
<circle cx="148.6" cy="53.4" r=".25"/>
<circle cx="33" cy="68.6" r=".25"/>
<circle cx="33" cy="61" r=".25"/>
<circle cx="148.6" cy="76.2" r=".25"/>
<circle cx="33" cy="109.3" r=".25"/>
<circle cx="35.6" cy="109.3" r=".25"/>
<circle cx="83.8" cy="109.3" r=".25"/>
<circle cx="86.3" cy="109.3" r=".25"/>
<circle cx="33" cy="128.3" r=".25"/>
<circle cx="83.8" cy="128.3" r=".25"/>
<circle cx="313.6" cy="157.5" r=".25"/>
<circle cx="316.2" cy="157.5" r=".25"/>
<circle cx="326.3" cy="157.5" r=".25"/>
<circle cx="361.9" cy="144.8" r=".25"/>
<circle cx="49.5" cy="177.8" r=".25"/>
<circle cx="54.6" cy="172.7" r=".25"/>
<circle cx="72.4" cy="172.7" r=".25"/>
<circle cx="313.6" cy="176.6" r=".25"/>
<circle cx="316.2" cy="176.6" r=".25"/>
<circle cx="361.9" cy="168.9" r=".25"/>
<circle cx="361.9" cy="163.9" r=".25"/>
<circle cx="99" cy="201.9" r=".25"/>
<circle cx="115.5" cy="201.9" r=".25"/>
<circle cx="127" cy="201.9" r=".25"/>
<circle cx="157.4" cy="207" r=".25"/>
<circle cx="166.3" cy="201.9" r=".25"/>
<circle cx="177.8" cy="201.9" r=".25"/>
<circle cx="189.2" cy="201.9" r=".25"/>
<circle cx="200.6" cy="201.9" r=".25"/>
<circle cx="204.4" cy="201.9" r=".25"/>
<circle cx="209.5" cy="201.9" r=".25"/>
<circle cx="232.4" cy="201.9" r=".25"/>
<circle cx="236.2" cy="219.7" r=".25"/>
<circle cx="259" cy="201.9" r=".25"/>
<circle cx="273" cy="201.9" r=".25"/>
<circle cx="285.7" cy="201.9" r=".25"/>
<circle cx="81.3" cy="226.1" r=".25"/>
<circle cx="219.7" cy="243.8" r=".25"/>
<circle cx="236.2" cy="243.8" r=".25"/>
<circle cx="242.5" cy="243.8" r=".25"/>
</g>
<text font-size="8.8" x="327.6" y="246.1">Broadcom</text>
<text font-size="4.5" x="299.4" y="263">B</text>
<g font-size="3.4">
<text x="113" y="17.1">BREAK AWAY SECTION</text>
<text x="333.6" y="20.9">EXPANSION HEADER</text>
<text x="135.9" y="194.8">5.5V to 3.3V LDO</text>
</g>
<g font-size="2.3">
<text x="52.1" y="3.4">4</text>
<text x="161.3" y="3.4">3</text>
<text x="269.2" y="3.4">2</text>
<text x="374.6" y="3.4">1</text>
<text x="2.5" y="37.6">D</text>
<text x="427.9" y="37.6">D</text>
<text x="2.5" y="107.5">C</text>
<text x="427.9" y="107.5">C</text>
<text x="2.5" y="177.3">B</text>
<text x="427.9" y="177.3">B</text>
<text x="2.5" y="247.1">A</text>
<text x="327.6" y="250.9">Company Confidential</text>
<text x="427.9" y="247.1">A</text>
<text x="298.4" y="256">SIZE</text>
<text x="312.8" y="256">TITLE</text>
<text x="334.2" y="261.1">BCM9WCD3EVAL1_1</text>
<text x="310.1" y="269.7">31-07-2013_18:05</text>
<text x="383.7" y="269.7">4</text>
<text x="398.7" y="269.7">4</text>
<text x="295.8" y="270">DATE</text>
<text x="366.9" y="270">SHEET</text>
<text x="391.1" y="270">OF</text>
<text x="54.6" y="278.9">4</text>
<text x="161.3" y="278.9">3</text>
<text x="269.2" y="278.9">2</text>
<text x="374.6" y="278.9">1</text>
</g>
<g font-size="1.6">
<text x="100.3" y="16.2">VDD_3V3</text>
<text x="214.6" y="21.3">VDD_3V3</text>
<text x="99.8" y="30.3" transform="rotate(-90 99.8 30.3)">C7</text>
<text x="107.1" y="31.4" transform="rotate(-90 107.1 31.4)">0.1UF</text>
<text x="214" y="35.8" transform="rotate(-90 214 35.8)">C43</text>
<text x="323.8" y="31.4">VDD_3V3</text>
<text x="36.8" y="41.6">GPIO_B10</text>
<text x="62.6" y="41.6">5</text>
<text x="72.4" y="38.6">U7</text>
<text x="83.8" y="41.6">8</text>
<text x="101.1" y="41.4">GND</text>
<text x="221.4" y="36.5" transform="rotate(-90 221.4 36.5)">0.1UF</text>
<text x="338.1" y="40.4">1</text>
<text x="344.5" y="37.4">J7</text>
<text x="351.7" y="40.4">2</text>
<text x="360.1" y="37.6">GND</text>
<text x="36.8" y="46.7">GPIO_B8</text>
<text x="36.8" y="44.1">GPIO_B9</text>
<text x="62.6" y="46.7">1</text>
<text x="62.6" y="44.1">6</text>
<text x="66.5" y="47.5">CS*</text>
<text x="66.5" y="42.4">SI/SIO0</text>
<text x="67.3" y="45">SCLK</text>
<text x="74.4" y="47.5">SO/SIO1</text>
<text x="77.4" y="42.4">VCC</text>
<text x="83.8" y="46.7">2</text>
<text x="96.5" y="46.7">GPIO_B7</text>
<text x="152.4" y="45.4">SPI1_CS_N_GPIO_A11</text>
<text x="152.4" y="47.9">SPI1_SCK</text>
<text x="171.8" y="45.4">6</text>
<text x="171.8" y="47.9">5</text>
<text x="175.7" y="46.2">CS_L</text>
<text x="181.4" y="42.4">U10</text>
<text x="186.6" y="46.2">VCC</text>
<text x="193" y="45.4">4</text>
<text x="215.4" y="46.5">GND</text>
<text x="283.1" y="45.4">GPIO_B2</text>
<text x="283.1" y="42.9">GPIO_B4</text>
<text x="283.1" y="47.9">SPI1_MISO</text>
<text x="338.1" y="45.5">5</text>
<text x="338.1" y="42.9">3</text>
<text x="351.7" y="45.5">6</text>
<text x="351.7" y="42.9">4</text>
<text x="364.4" y="45.4">GPIO_B5</text>
<text x="364.4" y="42.9">GPIO_B6</text>
<text x="364.4" y="47.9">I2S_CLK_GPIO_A7</text>
<text x="41.7" y="52.6">R26</text>
<text x="62.6" y="49.2">3</text>
<text x="62.6" y="51.8">7</text>
<text x="66.5" y="52.6">HOLD*</text>
<text x="66.5" y="50.1">WP*</text>
<text x="77.2" y="50.1">GND</text>
<text x="78.6" y="52.6">HS</text>
<text x="83.8" y="49.2">4</text>
<text x="83.8" y="51.8">H</text>
<text x="171.8" y="53">3</text>
<text x="175.7" y="53.9">DXP</text>
<text x="176.2" y="48.8">SCK</text>
<text x="186.5" y="51.3">SDO</text>
<text x="193" y="50.5">7</text>
<text x="209.5" y="50.5">SPI1_MISO</text>
<text x="283.1" y="50.5">SPI1_SCK</text>
<text x="283.1" y="53">I2S_WS_GPIO_A9</text>
<text x="337.3" y="53.1">11</text>
<text x="338.1" y="50.6">9</text>
<text x="338.1" y="48">7</text>
<text x="351.7" y="53.1">12</text>
<text x="351.7" y="50.6">10</text>
<text x="351.7" y="48">8</text>
<text x="364.4" y="53">SPI1_MOSI</text>
<text x="364.4" y="50.5">SPI1_CS_N_GPIO_A11</text>
<text x="22.9" y="55.6">VDD_3V3</text>
<text x="41.3" y="57.7">100K</text>
<text x="41.7" y="58.9">R28</text>
<text x="65.8" y="56.4">MX25L1606EZUI-12G</text>
<text x="131.7" y="58.2">C</text>
<text x="171.8" y="58.1">2</text>
<text x="175.7" y="58.9">DXN</text>
<text x="186.4" y="58.9">GND</text>
<text x="187.7" y="56.4">NC</text>
<text x="193" y="58.1">1</text>
<text x="193" y="55.6">8</text>
<text x="283.1" y="55.6">I2S_DO_GPIO_A8</text>
<text x="283.1" y="58.1">I2S_DI_GPIO_A6</text>
<text x="337.3" y="58.2">15</text>
<text x="337.3" y="55.6">13</text>
<text x="351.7" y="55.6">14</text>
<text x="351.7" y="58.2">16</text>
<text x="364.4" y="58.1">UART1_TX_GPIO_A4</text>
<text x="364.4" y="55.6">WAKE_GPIO_A10</text>
<text x="41.3" y="64">100K</text>
<text x="89.7" y="60.5">GND</text>
<text x="127.7" y="64.2">B</text>
<text x="133.8" y="62.8">Q3</text>
<text x="177.2" y="62.8">MAX6627MKA+</text>
<text x="283.1" y="60.6">UART1_RX_GPIO_A5</text>
<text x="283.1" y="65.7">GPIO_B8</text>
<text x="283.1" y="63.2">GPIO_B9</text>
<text x="337.3" y="65.8">21</text>
<text x="337.3" y="63.3">19</text>
<text x="337.3" y="60.7">17</text>
<text x="351.7" y="65.8">22</text>
<text x="351.7" y="63.3">20</text>
<text x="351.7" y="60.7">18</text>
<text x="364.4" y="60.6">GPIO_B3</text>
<text x="364.4" y="63.2">UART1_CTS_N_GPIO_A1</text>
<text x="364.4" y="65.7">UART1_RTS_N_GPIO_A0</text>
<text x="41.3" y="71.6">100K</text>
<text x="41.7" y="66.6">R29</text>
<text x="145.5" y="66.3" transform="rotate(-90 145.5 66.3)">C42</text>
<text x="152.8" y="68.3" transform="rotate(-90 152.8 68.3)">0.0022UF</text>
<text x="196.3" y="68.1">GND</text>
<text x="283.1" y="68.3">UART2_RX</text>
<text x="337.3" y="70.9">25</text>
<text x="337.3" y="68.3">23</text>
<text x="351.7" y="70.9">26</text>
<text x="351.7" y="68.3">24</text>
<text x="364.4" y="68.3">UART2_TX</text>
<text x="364.4" y="70.8">GPIO_B7</text>
<text x="131.8" y="72.7">E</text>
<text x="283.1" y="73.3">HEADR_SRST_L</text>
<text x="337.3" y="76">29</text>
<text x="337.3" y="73.4">27</text>
<text x="351.7" y="76">30</text>
<text x="351.7" y="73.4">28</text>
<text x="364.4" y="73.3">GPIO_B10</text>
<text x="30.5" y="83.5">VDD_3V3</text>
<text x="81.3" y="83.5">VDD_3V3</text>
<text x="340.7" y="80.5">PBC15DAAN</text>
<text x="372" y="78.4">VDD_3V3</text>
<text x="332.2" y="85.9">GND</text>
<text x="133.3" y="91.1">I2S_WS_GPIO_A9</text>
<text x="133.3" y="94.9">I2S_CLK_GPIO_A7</text>
<text x="36" y="99.2" transform="rotate(-90 36 99.2)">10K</text>
<text x="86.8" y="99.2" transform="rotate(-90 86.8 99.2)">10K</text>
<text x="32.2" y="105.6" transform="rotate(-90 32.2 105.6)">R31</text>
<text x="83" y="105.6" transform="rotate(-90 83 105.6)">R32</text>
<text x="40.6" y="108.9">I2S_DO_GPIO_A8</text>
<text x="91.4" y="108.9">I2S_DI_GPIO_A6</text>
<text x="182" y="113.2" transform="rotate(-90 182 113.2)">R44</text>
<text x="187.1" y="113.1" transform="rotate(-90 187.1 113.1)">220</text>
<text x="32.7" y="114.3" transform="rotate(-90 32.7 114.3)">4</text>
<text x="35.3" y="114.3" transform="rotate(-90 35.3 114.3)">3</text>
<text x="83.5" y="114.3" transform="rotate(-90 83.5 114.3)">4</text>
<text x="86.1" y="114.3" transform="rotate(-90 86.1 114.3)">3</text>
<text x="169.3" y="114.5" transform="rotate(-90 169.3 114.5)">R43</text>
<text x="174.4" y="114.4" transform="rotate(-90 174.4 114.4)">220</text>
<text x="28.7" y="121.1" transform="rotate(-90 28.7 121.1)">SW1</text>
<text x="32.7" y="125.4" transform="rotate(-90 32.7 125.4)">1</text>
<text x="35.3" y="125.4" transform="rotate(-90 35.3 125.4)">2</text>
<text x="79.4" y="121.1" transform="rotate(-90 79.4 121.1)">SW2</text>
<text x="83.5" y="125.4" transform="rotate(-90 83.5 125.4)">1</text>
<text x="86.1" y="125.4" transform="rotate(-90 86.1 125.4)">2</text>
<text x="168.3" y="130.6" transform="rotate(-90 168.3 130.6)">D2</text>
<text x="181" y="130.6" transform="rotate(-90 181 130.6)">D1</text>
<text x="31.3" y="134.1">GND</text>
<text x="82" y="134.1">GND</text>
<text x="311.1" y="136.8">VDD_3V3</text>
<text x="359.3" y="136.8">VDD_3V3</text>
<text x="169.7" y="144.3">GND</text>
<text x="182.3" y="144.3">GND</text>
<text x="361.6" y="149.9" transform="rotate(-90 361.6 149.9)">4</text>
<text x="364.1" y="149.9" transform="rotate(-90 364.1 149.9)">3</text>
<text x="311.6" y="150.1" transform="rotate(-90 311.6 150.1)">R25</text>
<text x="316.6" y="150" transform="rotate(-90 316.6 150)">10K</text>
<text x="321.2" y="157.1">SW_SRST_L</text>
<text x="357.5" y="156.7" transform="rotate(-90 357.5 156.7)">SW3</text>
<text x="361.6" y="160.9" transform="rotate(-90 361.6 160.9)">1</text>
<text x="364.1" y="160.9" transform="rotate(-90 364.1 160.9)">2</text>
<text x="47" y="167.3">VDD_5V_EXT</text>
<text x="313.3" y="162.6" transform="rotate(-90 313.3 162.6)">4</text>
<text x="315.9" y="162.6" transform="rotate(-90 315.9 162.6)">3</text>
<text x="330.5" y="164.8">1</text>
<text x="330.5" y="167.4">2</text>
<text x="335.2" y="162">J10</text>
<text x="38.5" y="169.7">J6</text>
<text x="47" y="172.5">1</text>
<text x="88.7" y="169.7">D10</text>
<text x="309.3" y="169.4" transform="rotate(-90 309.3 169.4)">SW4</text>
<text x="313.3" y="173.6" transform="rotate(-90 313.3 173.6)">1</text>
<text x="315.9" y="173.6" transform="rotate(-90 315.9 173.6)">2</text>
<text x="330.1" y="171.9">TSM-102-01-L-SV</text>
<text x="370.8" y="168.6">WAKE_GPIO_A10</text>
<text x="47" y="177.5">2</text>
<text x="47" y="175">3</text>
<text x="321.2" y="176.2">GND</text>
<text x="333.7" y="174.2">DEPOP</text>
<text x="35.3" y="182.1">RAPC722X</text>
<text x="70.3" y="184.4" transform="rotate(-90 70.3 184.4)">R30</text>
<text x="75.4" y="184.2" transform="rotate(-90 75.4 184.2)">390</text>
<text x="311.9" y="182.4">GND</text>
<text x="359.8" y="180.5" transform="rotate(-90 359.8 180.5)">R24</text>
<text x="364.9" y="180.5" transform="rotate(-90 364.9 180.5)">10K</text>
<text x="47.8" y="187.4">GND</text>
<text x="201.9" y="195.2">VDD_3V3</text>
<text x="283.1" y="194">VDD_3V3_MODULE</text>
<text x="360.1" y="192.5">GND</text>
<text x="69.3" y="200.9" transform="rotate(-90 69.3 200.9)">D11</text>
<text x="107.3" y="201.6">VDD_5V</text>
<text x="139.2" y="201.6">I</text>
<text x="142.7" y="202.4">IN</text>
<text x="146.3" y="198.9">U4</text>
<text x="148.5" y="202.4">OUT</text>
<text x="154.9" y="201.6">O</text>
<text x="218.2" y="199.9">R14</text>
<text x="145.6" y="207.5">HS-GND</text>
<text x="148.3" y="205">GND</text>
<text x="154.9" y="204.1">G</text>
<text x="154.9" y="206.7">H</text>
<text x="218.6" y="205">0.2</text>
<text x="70.6" y="212.8">GND</text>
<text x="112.5" y="214.8" transform="rotate(-90 112.5 214.8)">C20</text>
<text x="119.8" y="215.5" transform="rotate(-90 119.8 215.5)">0.1UF</text>
<text x="123.9" y="214.8" transform="rotate(-90 123.9 214.8)">C30</text>
<text x="131.3" y="215.3" transform="rotate(-90 131.3 215.3)">10UF</text>
<text x="138.7" y="211.3">LT1963EST-3.3_TRPBF</text>
<text x="163.3" y="214.8" transform="rotate(-90 163.3 214.8)">C21</text>
<text x="170.6" y="215.5" transform="rotate(-90 170.6 215.5)">0.1UF</text>
<text x="174.7" y="214.8" transform="rotate(-90 174.7 214.8)">C29</text>
<text x="182" y="215.3" transform="rotate(-90 182 215.3)">10UF</text>
<text x="185.9" y="214.4" transform="rotate(-90 185.9 214.4)">C1</text>
<text x="193.5" y="215.7" transform="rotate(-90 193.5 215.7)">100UF</text>
<text x="198.5" y="214.8" transform="rotate(-90 198.5 214.8)">R10</text>
<text x="203.6" y="214.7" transform="rotate(-90 203.6 214.7)">220</text>
<text x="218.9" y="212.1" transform="rotate(-90 218.9 212.1)">4</text>
<text x="224" y="212.1" transform="rotate(-90 224 212.1)">5</text>
<text x="232.6" y="214.3">VDD_5V</text>
<text x="255.9" y="214.8" transform="rotate(-90 255.9 214.8)">C44</text>
<text x="263.3" y="215.3" transform="rotate(-90 263.3 215.3)">10UF</text>
<text x="269.9" y="214.8" transform="rotate(-90 269.9 214.8)">C45</text>
<text x="277.3" y="215.5" transform="rotate(-90 277.3 215.5)">2.2UF</text>
<text x="282.6" y="214.8" transform="rotate(-90 282.6 214.8)">C46</text>
<text x="290" y="215.5" transform="rotate(-90 290 215.5)">0.1UF</text>
<text x="46.1" y="218.1">VDD_5V_USB_WL</text>
<text x="155.7" y="219.2">GND</text>
<text x="211.7" y="219.4">2</text>
<text x="214.3" y="220.2">GND</text>
<text x="217.6" y="218.3" transform="rotate(-90 217.6 218.3)">RS+</text>
<text x="221.7" y="220.2">VCC</text>
<text x="222.7" y="217.9" transform="rotate(-90 222.7 217.9)">RS-</text>
<text x="228" y="219.4">3</text>
<text x="66.3" y="223">D4</text>
<text x="113.8" y="226.8">GND</text>
<text x="125.2" y="226.8">GND</text>
<text x="164.6" y="226.8">GND</text>
<text x="176" y="226.8">GND</text>
<text x="187.4" y="226.8">GND</text>
<text x="226.5" y="226.8" transform="rotate(-90 226.5 226.8)">U5</text>
<text x="257.3" y="226.8">GND</text>
<text x="271.2" y="226.8">GND</text>
<text x="283.9" y="226.8">GND</text>
<text x="197.5" y="229.6" transform="rotate(-90 197.5 229.6)">D7</text>
<text x="206.5" y="230.6">GND</text>
<text x="220.1" y="228.1" transform="rotate(-90 220.1 228.1)">OUT</text>
<text x="221.5" y="233.3" transform="rotate(-90 221.5 233.3)">1</text>
<text x="233.1" y="230.1" transform="rotate(-90 233.1 230.1)">C27</text>
<text x="240.4" y="230.8" transform="rotate(-90 240.4 230.8)">0.1UF</text>
<text x="45.4" y="235.9">VDD_5V_USB_APP</text>
<text x="66.3" y="237">D5</text>
<text x="204.9" y="234.2" transform="rotate(-90 204.9 234.2)">APT1608-CR27</text>
<text x="205.7" y="239.7">RED</text>
<text x="247.6" y="239.7">BLACK</text>
<text x="198.9" y="240.8">GND</text>
<text x="205.1" y="242">TP54</text>
<text x="248.2" y="242">TP53</text>
<text x="204.4" y="249.8">CURRENT MEASUREMENT</text>
<text x="228.5" y="248.9" transform="rotate(-90 228.5 248.9)">2</text>
<text x="231.1" y="248.9" transform="rotate(-90 231.1 248.9)">1</text>
<text x="233.8" y="254.8" transform="rotate(-90 233.8 254.8)">J3</text>
<text x="240.8" y="253.5">GND</text>
<text x="224.5" y="258.3">5-146277-2</text>
</g>
</svg>
